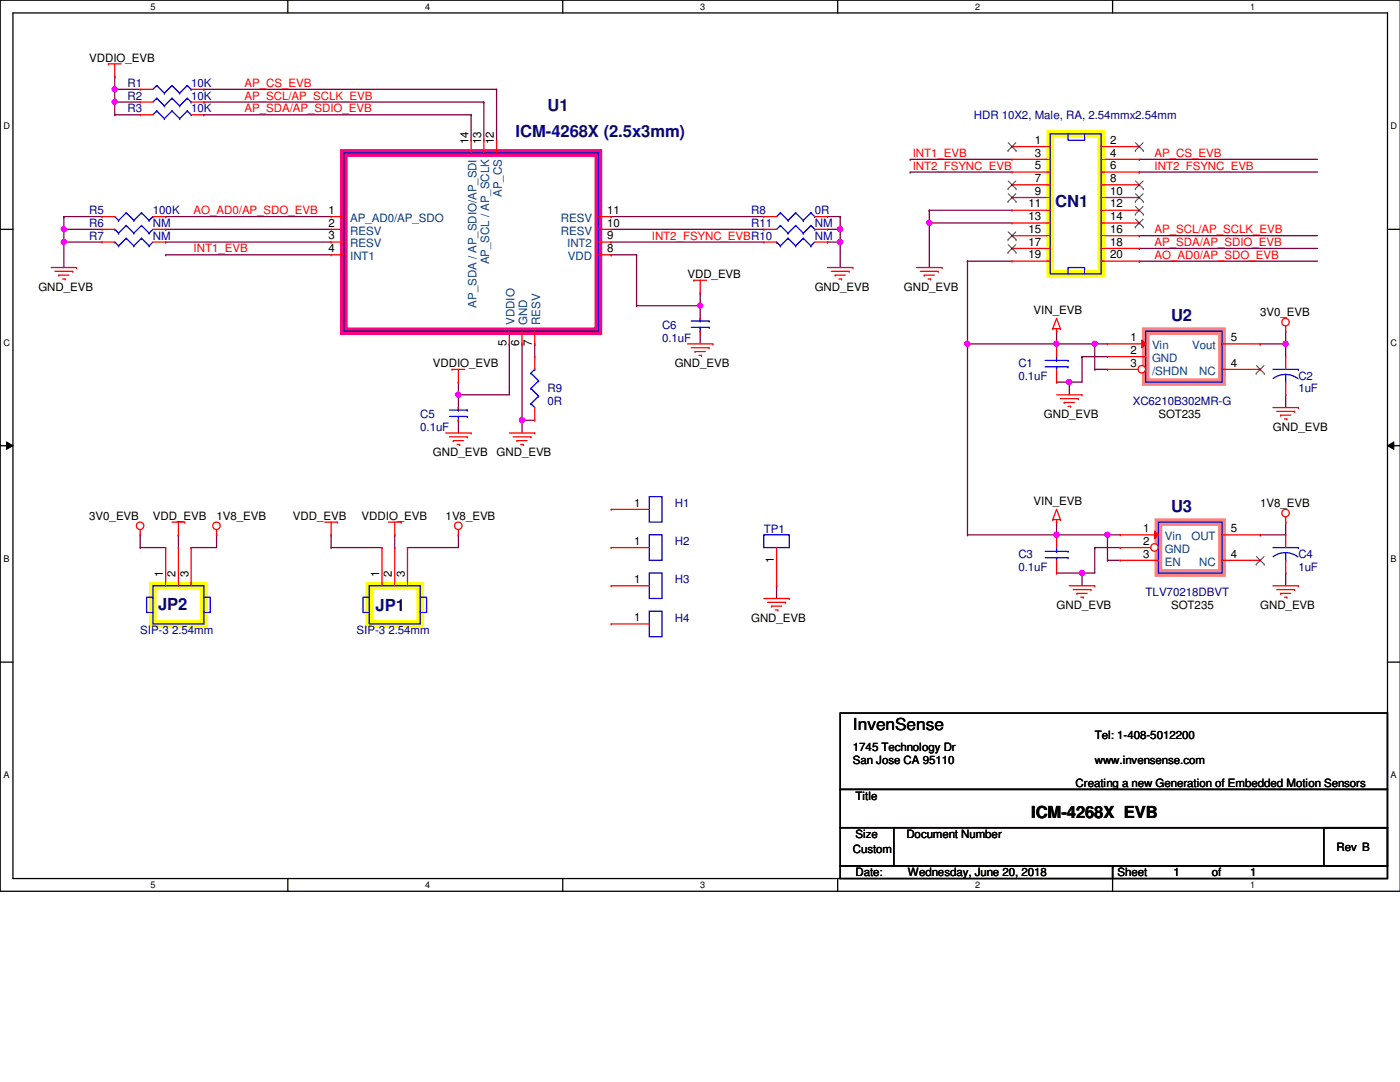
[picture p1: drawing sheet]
<svg xmlns="http://www.w3.org/2000/svg" width="279mm" height="216mm" viewBox="0 0 279 216" stroke-linecap="round" stroke-linejoin="round" font-family="sans-serif">
<path d="M0 0h279.4v177.8h-279.4zM2.6 2.6h274.3v172.7h-274.3z" fill="none" stroke="#000" stroke-width=".25"/>
<g fill="#fff">
<path d="M30 .3h1v2h-1z"/>
<path d="M30 175.6h1v1.9h-1z"/>
</g>
<path d="M57.4 0v2.6M57.4 175.3v2.5" fill="none" stroke="#000" stroke-width=".25"/>
<g fill="#fff">
<path d="M84.9 .3h1v2h-1z"/>
<path d="M84.9 175.6h1v1.9h-1z"/>
</g>
<path d="M112.3 0v2.6M112.3 175.3v2.5" fill="none" stroke="#000" stroke-width=".25"/>
<g fill="#fff">
<path d="M139.7 .3h1v2h-1z"/>
<path d="M139.7 175.6h1v1.9h-1z"/>
</g>
<path d="M167.2 0v2.6M167.2 175.3v2.5" fill="none" stroke="#000" stroke-width=".25"/>
<g fill="#fff">
<path d="M194.6 .3h1v2h-1z"/>
<path d="M194.6 175.6h1v1.9h-1z"/>
</g>
<path d="M222 0v2.6M222 175.3v2.5" fill="none" stroke="#000" stroke-width=".25"/>
<g fill="#fff">
<path d="M249.5 .3h.9v2h-.9z"/>
<path d="M249.5 175.6h.9v1.9h-.9z"/>
<path d="M.7 24.2h1.2v2h-1.2z"/>
<path d="M277.5 24.2h1.3v2h-1.3z"/>
<path d="M.7 67.4h1.2v1.9h-1.2z"/>
<path d="M277.5 67.4h1.3v1.9h-1.3z"/>
</g>
<path d="M0 45.8h2.6M276.9 45.8h2.5" fill="none" stroke="#000" stroke-width=".25"/>
<g fill="#fff">
<path d="M.7 110.5h1.2v2h-1.2z"/>
<path d="M277.5 110.5h1.2v2h-1.2z"/>
</g>
<path d="M0 88.9h2.6M276.9 88.9h2.5" fill="none" stroke="#000" stroke-width=".25"/>
<path d="M1.3 88.2l1.3 .7-1.3 .8zM276.9 88.9l1.3-.7v1.5z" fill="#000"/>
<path d="M1.3 88.2l1.3 .7-1.3 .8zM276.9 88.9l1.3-.7v1.5z" fill="none" stroke="#000" stroke-width=".2"/>
<g fill="#fff">
<path d="M.7 153.7h1.2v2h-1.2z"/>
<path d="M277.5 153.7h1.2v2h-1.2z"/>
</g>
<path d="M0 132.1h2.6M276.9 132.1h2.5" fill="none" stroke="#000" stroke-width=".25"/>
<path d="M228.6 66.1h15.3v10.1h-15.3zM231.2 104.2h12.7v10.1h-12.7z" fill="none" stroke="#ff8080" stroke-width="1.5"/>
<path d="M209.6 26.7h10.2v28h-10.2zM30.5 116.9h10.2v7.6h-10.2zM73.7 116.9h10.2v7.6h-10.2z" fill="none" stroke="#ff0" stroke-width="1.5"/>
<path d="M68.6 30.5h50.8v35.6h-50.8z" fill="none" stroke="#ff0080" stroke-width="1.5"/>
<path d="M210.9 114.3h.1M210.9 114.3h5" fill="none" stroke="#800040" stroke-width=".25"/>
<circle cx="215.9" cy="114.3" r=".49" fill="#f0f"/>
<circle cx="215.9" cy="114.3" r=".49" fill="none" stroke="#f0f" stroke-width=".25"/>
<g fill="none" stroke="#800040" stroke-width=".25">
<path d="M210.9 106.7h.1M210.9 106.7h12.7M215.9 114.3h.1M215.9 114.3v2.6M218.5 109.3h.1M218.5 109.3h5.1M218.5 109.3v5h-2.6M221 106.7h.1M221 111.8h.1M221 111.8h2.6M221 106.7v5.1M251.5 106.7h.1"/>
<path d="M256.6 104.2h.1M256.6 114.3h.1M256.6 104.2v2.5h-5.1M256.6 114.3v2.6"/>
</g>
<circle cx="221" cy="106.7" r=".49" fill="#f0f"/>
<circle cx="221" cy="106.7" r=".49" fill="none" stroke="#f0f" stroke-width=".25"/>
<circle cx="210.8" cy="106.7" r=".49" fill="#f0f"/>
<circle cx="210.8" cy="106.7" r=".49" fill="none" stroke="#f0f" stroke-width=".25"/>
<path d="M210.9 66.1h.1M210.9 76.2h.1M210.9 66.1v2.5M210.9 76.2h2.5" fill="none" stroke="#800040" stroke-width=".25"/>
<circle cx="213.4" cy="76.2" r=".49" fill="#f0f"/>
<circle cx="213.4" cy="76.2" r=".49" fill="none" stroke="#f0f" stroke-width=".25"/>
<path d="M218.5 68.6h.1M218.5 68.6h2.5M256.6 68.6h.1M256.6 68.6v2.6" fill="none" stroke="#800040" stroke-width=".25"/>
<circle cx="256.6" cy="68.6" r=".49" fill="#f0f"/>
<circle cx="256.6" cy="68.6" r=".49" fill="none" stroke="#f0f" stroke-width=".25"/>
<g fill="none" stroke="#800040" stroke-width=".25">
<path d="M210.9 68.6h.1M210.9 68.6h7.6M213.4 76.2h.1M213.4 76.2v2.6M215.9 71.2h.1M215.9 71.2h5.1M215.9 71.2v5h-2.5M218.5 73.7h.1M218.5 68.6h.1M218.5 73.7h2.5M218.5 68.6v5.1M251.5 68.6h.1"/>
<path d="M251.5 68.6h5.1M256.6 78.8h.1M256.6 78.8v2.5"/>
</g>
<circle cx="218.5" cy="68.6" r=".49" fill="#f0f"/>
<circle cx="218.5" cy="68.6" r=".49" fill="none" stroke="#f0f" stroke-width=".25"/>
<circle cx="210.8" cy="68.6" r=".49" fill="#f0f"/>
<circle cx="210.8" cy="68.6" r=".49" fill="none" stroke="#f0f" stroke-width=".25"/>
<path d="M181.7 31.8h.1M181.7 31.8h20.3M227.4 34.3h.1M227.4 34.3h35.5M185.5 44.5h.1M185.5 44.5h16.5M185.5 44.5v8.9M193.1 52.1h.1M193.1 52.1h8.9" fill="none" stroke="#800040" stroke-width=".25"/>
<circle cx="185.4" cy="44.5" r=".49" fill="#f0f"/>
<circle cx="185.4" cy="44.5" r=".49" fill="none" stroke="#f0f" stroke-width=".25"/>
<g fill="none" stroke="#800040" stroke-width=".25">
<path d="M227.4 31.8h.1M227.4 31.8h35.5M185.5 42h.1M185.5 42h16.5M185.5 42v2.5M193.1 52.1h.1M193.1 52.1v54.6M193.1 68.6h.1M193.1 68.6h17.8M28 106.7h.1M28 109.3h.1M28 109.3h5.1"/>
<path d="M28 106.7v2.6M35.6 106.7h.1M35.6 106.7v2.6M38.1 109.3h.1M43.2 106.7h.1M43.2 106.7v2.6h-5.1M155 116.9h.1M155 116.9v2.5"/>
</g>
<circle cx="193.1" cy="68.6" r=".49" fill="#f0f"/>
<circle cx="193.1" cy="68.6" r=".49" fill="none" stroke="#f0f" stroke-width=".25"/>
<g fill="none" stroke="#800040" stroke-width=".25">
<path d="M122 50.8h.1M122 50.8h5M165.1 48.3h.1M165.1 48.3h2.6M167.7 48.3h.1M167.7 48.3v5.1M227.4 52.1h.1M227.4 49.6h.1M227.4 47h.1M227.4 52.1h35.5M227.4 49.6h35.5M227.4 47h35.5"/>
<path d="M104.2 68.6h.1M104.2 68.6v17.8M106.7 68.6h.1M106.7 68.6v2.6M256.6 66.1h.1M256.6 66.1v2.5M104.2 83.9h.1M104.2 83.9h2.5M66.1 106.7h.1M66.1 109.3h.1M66.1 109.3h10.1M66.1 106.7v2.6"/>
<path d="M78.8 106.7h.1M78.8 106.7v2.6M81.3 109.3h.1M91.5 106.7h.1M91.5 106.7v2.6h-10.2M193.1 106.7h.1M210.9 104.2h.1M210.9 104.2v2.5h-17.8"/>
</g>
<circle cx="104.2" cy="83.8" r=".49" fill="#f0f"/>
<circle cx="104.2" cy="83.8" r=".49" fill="none" stroke="#f0f" stroke-width=".25"/>
<g fill="none" stroke="#800040" stroke-width=".25">
<path d="M22.9 17.8h.1M22.9 17.8h5.1M40.7 17.8h.1M40.7 17.8h58.4M99.1 17.8h.1M99.1 17.8v10.2M22.9 20.4h.1M22.9 20.4h5.1M22.9 20.4v2.5M40.7 22.9h.1M40.7 20.4h.1M40.7 22.9h53.3"/>
<path d="M40.7 20.4h55.9M94 22.9h.1M94 22.9v5.1M96.6 20.4h.1M96.6 20.4v7.6M122 43.2h.1M122 43.2h30.4M127 50.8h.1M127 50.8v10.2M101.6 68.6h.1M101.6 68.6v10.2"/>
</g>
<circle cx="22.9" cy="20.3" r=".49" fill="#f0f"/>
<circle cx="22.9" cy="20.3" r=".49" fill="none" stroke="#f0f" stroke-width=".25"/>
<path d="M22.9 15.3h.1M22.9 15.3v2.5M22.9 22.9h.1M22.9 22.9h5.1" fill="none" stroke="#800040" stroke-width=".25"/>
<circle cx="22.9" cy="17.8" r=".49" fill="#f0f"/>
<circle cx="22.9" cy="17.8" r=".49" fill="none" stroke="#f0f" stroke-width=".25"/>
<path d="M22.9 17.8h.1M22.9 17.8v2.6M122 48.3h.1M122 48.3h30.4M122 45.8h30.4M152.4 45.8h.1M127 61h.1M127 61h12.7M139.7 61h.1M139.7 66.1h.1M139.7 61v2.5M139.7 66.1v2.5" fill="none" stroke="#800040" stroke-width=".25"/>
<circle cx="139.7" cy="61" r=".49" fill="#f0f"/>
<circle cx="139.7" cy="61" r=".49" fill="none" stroke="#f0f" stroke-width=".25"/>
<path d="M139.7 58.5h.1M139.7 58.5v2.5M91.5 76.2h.1M91.5 78.8h.1M91.5 76.2v5.1M91.5 78.8h10.1M91.5 83.9h.1M91.5 83.9v2.5" fill="none" stroke="#800040" stroke-width=".25"/>
<circle cx="91.5" cy="78.8" r=".49" fill="#f0f"/>
<circle cx="91.5" cy="78.8" r=".49" fill="none" stroke="#f0f" stroke-width=".25"/>
<g fill="none" stroke="#800040" stroke-width=".25">
<path d="M12.7 48.3h.1M12.7 43.2h.1M12.7 45.8h.1M12.7 43.2v10.2M12.7 43.2h7.7M12.7 45.8h7.7M33.1 50.8h.1M33.1 45.8h.1M33.1 43.2h.1M33.1 48.3h.1M33.1 43.2h33M33.1 50.8h33"/>
<path d="M33.1 45.8h33M33.1 48.3h33"/>
</g>
<circle cx="12.7" cy="48.3" r=".49" fill="#f0f"/>
<circle cx="12.7" cy="48.3" r=".49" fill="none" stroke="#f0f" stroke-width=".25"/>
<circle cx="12.7" cy="45.7" r=".49" fill="#f0f"/>
<circle cx="12.7" cy="45.7" r=".49" fill="none" stroke="#f0f" stroke-width=".25"/>
<path d="M181.7 34.3h.1M181.7 34.3h20.3M12.7 48.3h.1M12.7 48.3h7.7M165.1 43.2h2.6M167.7 43.2h.1M167.7 45.8h.1M167.7 43.2v2.6" fill="none" stroke="#800040" stroke-width=".25"/>
<circle cx="167.7" cy="45.7" r=".49" fill="#f0f"/>
<circle cx="167.7" cy="45.7" r=".49" fill="none" stroke="#f0f" stroke-width=".25"/>
<path d="M165.1 45.8h2.6M167.7 45.8h.1M167.7 48.3h.1M167.7 45.8v2.5" fill="none" stroke="#800040" stroke-width=".25"/>
<circle cx="167.7" cy="48.3" r=".49" fill="#f0f"/>
<circle cx="167.7" cy="48.3" r=".49" fill="none" stroke="#f0f" stroke-width=".25"/>
<g fill="none" stroke="#f00" stroke-width=".25">
<path d="M21.6 12.7h.1M21.6 12.7h2.6M22.9 15.3h.1M22.9 12.7v2.6M94 28h.1M94 28v2.5M96.6 28h.1M96.6 28v2.5M99.1 28h.1M99.1 28v2.5M10.2 53.4h5.1M11 54.1h3.5"/>
<path d="M11.7 54.9h.1M11.7 54.9h2.1M12.5 55.7h.5M13 55.7h.1M14.5 54.1h.1M15.3 53.4h.1M66.1 43.2h.1M66.1 45.8h.1M66.1 48.3h.1M66.1 50.8h.1M66.1 43.2h2.5M66.1 45.8h2.5"/>
<path d="M66.1 48.3h2.5M66.1 50.8h2.5M119.4 43.2h2.6M119.4 45.8h2.6M119.4 48.3h2.6M119.4 50.8h2.6M122 50.8h.1M122 48.3h.1M122 45.8h.1M122 43.2h.1M138.5 55.9h.1M138.5 55.9h2.5"/>
<path d="M139.7 58.5h.1M139.7 55.9v2.6M165.1 53.4h5.1M165.9 54.1h3.6M166.7 54.9h.1M166.7 54.9h2M167.4 55.7h.5M167.9 55.7h.1M169.5 54.1h.1M170.2 53.4h.1M182.9 53.4h5.1M183.7 54.1h3.5"/>
<path d="M184.4 54.9h.1M184.4 54.9h2.1M185.2 55.7h.5M185.7 55.7h.1M187.2 54.1h.1M188 53.4h.1M90.2 73.7h.1M90.2 73.7h2.6M91.5 76.2h.1M91.5 73.7v2.5M101.6 68.6h.1M101.6 66.1v2.5"/>
<path d="M104.2 68.6h.1M104.2 66.1v2.5M106.7 68.6h.1M106.7 66.1v2.5M137.2 68.6h5.1M138 69.4h3.5M138.7 70.1h.1M138.7 70.1h2.1M139.5 70.9h.5M140 70.9h.1M141.5 69.4h.1M142.3 68.6h.1"/>
<path d="M210.1 65.6h.1M210.1 65.6h1.5M210.9 66.1h.1M210.9 63.5h.1M210.9 65.6v.5M210.9 63.5l-.8 2.1M210.9 63.5l.7 2.1M210.9 78.8h5M211.6 65.6h.1M211.6 79.5h3.6M215.2 79.5h.1M215.9 78.8h.1"/>
<path d="M256.6 66.1h.1M256.6 65.1v1M88.9 86.4h5.1M89.7 87.2h3.6M90.5 87.9h.1M90.5 87.9h2M91.2 88.7h.5M91.7 88.7h.1M93.3 87.2h.1M94 86.4h.1M101.6 86.4h5.1M102.4 87.2h3.6"/>
<path d="M103.2 87.9h.1M103.2 87.9h2M103.9 88.7h.5M104.4 88.7h.1M106 87.2h.1M106.7 86.4h.1M212.4 80.3h.1M212.4 80.3h2M213.1 81.1h.6M213.7 81.1h.1M254 81.3h5.1M254.8 82.1h3.6"/>
<path d="M255.6 82.8h.1M255.6 82.8h2M256.3 83.6h.5M256.8 83.6h.1M258.4 82.1h.1M259.1 81.3h.1M28 106.7h.1M28 105.7v1M34.3 104.2h2.6M35.6 106.7h.1M35.6 104.2v2.5M36.9 104.2h.1"/>
<path d="M43.2 106.7h.1M43.2 105.7v1M64.8 104.2h2.6M66.1 106.7h.1M66.1 104.2v2.5M67.4 104.2h.1M77.5 104.2h2.6M78.8 106.7h.1M78.8 104.2v2.5M80.1 104.2h.1M91.5 106.7h.1M91.5 105.7v1"/>
<path d="M152.4 119.4h5.1M157.5 119.4h.1M210.1 103.7h.1M210.1 103.7h1.5M210.9 104.2h.1M210.9 101.6h.1M210.9 103.7v.5M210.9 101.6l-.8 2.1M210.9 101.6l.7 2.1M211.6 103.7h.1M213.4 116.9h5.1M214.2 117.6h3.5"/>
<path d="M214.9 118.4h.1M214.9 118.4h2.1M215.7 119.2h.5M216.2 119.2h.1M217.7 117.6h.1M218.5 116.9h.1M254 116.9h5.1M254.8 117.6h3.6M255.6 118.4h.1M255.6 118.4h2M256.3 119.2h.5M256.6 104.2h.1"/>
<path d="M256.6 103.2v1M256.8 119.2h.1M258.4 117.6h.1M259.1 116.9h.1M153.2 120.2h3.6M154 120.9h.1M154 120.9h2M154.7 121.7h.5M155.2 121.7h.1M156.8 120.2h.1"/>
<circle cx="256.6" cy="64.3" r=".75"/>
<circle cx="28" cy="104.9" r=".75"/>
<circle cx="43.2" cy="104.9" r=".75"/>
<circle cx="91.5" cy="104.9" r=".75"/>
<circle cx="256.6" cy="102.4" r=".75"/>
</g>
<path d="M167.7 142.3h109.2v15.2h-109.2zM167.7 157.5h109.2v7.6h-109.2zM167.7 165.1h10.7v7.7h-10.7zM167.7 172.8h54.3v2.5h-54.3zM178.4 165.1h98.5v7.7h-98.5zM222 172.8h54.9v2.5h-54.9zM264.2 165.1h12.7v7.7h-12.7z" fill="none" stroke="#000" stroke-width=".25"/>
<path d="M68.6 30.5h50.8v35.6h-50.8zM231.2 104.2h12.7v10.1h-12.7z" fill="none" stroke="#00f" stroke-width=".25"/>
<path d="M230.4 106l.8 .7-.8 .8z" fill="#f00"/>
<path d="M223.6 106.7h.1M223.6 106.7h7.6M230.4 106l.8 .7-.8 .8zM243.9 106.7h7.6M251.5 106.7h.1" fill="none" stroke="#f00" stroke-width=".25"/>
<circle cx="230.4" cy="109.2" r=".75" fill="#fff"/>
<g fill="none" stroke="#f00" stroke-width=".25">
<path d="M20.4 45.8h.1M20.4 48.3h.1M20.4 45.8h2.5M20.4 48.3h2.5M30.5 45.8h2.6M30.5 48.3h2.6M33.1 45.8h.1M33.1 48.3h.1M152.4 43.2h.1M152.4 48.3h.1M152.4 45.8h.1M152.4 45.8h2.6"/>
<path d="M152.4 43.2h2.6M152.4 48.3h2.6M162.6 45.8h2.5M162.6 43.2h2.5M162.6 48.3h2.5M165.1 43.2h.1M165.1 48.3h.1M165.1 45.8h.1M223.6 109.3h.1M223.6 111.8h.1M223.6 109.3h6.1M223.6 111.8h7.6"/>
<path d="M243.9 111.8h7.6M251.5 111.8h.1M122 124.5h.1M122 124.5h7.6"/>
<circle cx="230.4" cy="109.2" r=".75"/>
</g>
<path d="M250.7 112.6h.1M250.7 111l1.6 1.6M252.3 111l-1.6 1.6M252.3 112.6h.1" fill="none" stroke="#804000" stroke-width=".2"/>
<g fill="none" stroke="#00f" stroke-width=".25">
<path d="M22.9 45.8h.1M22.9 48.3h.1M22.9 45.8l.8 .7M22.9 48.3l.8 .8M23.7 46.5h.1M23.7 49.1h.1M25.2 45h.1M25.2 47.5h.1M25.2 45l1.5 1.5M25.2 45l-1.5 1.5M25.2 47.5l1.5 1.6M25.2 47.5l-1.5 1.6"/>
<path d="M26.7 46.5h.1M26.7 49.1h.1M28.2 45h.1M28.2 47.5h.1M28.2 45l1.6 1.5M28.2 45l-1.5 1.5M28.2 47.5l1.6 1.6M28.2 47.5l-1.5 1.6M29.8 46.5h.1M29.8 49.1h.1M30.5 45.8l-.7 .7M30.5 48.3l-.7 .8"/>
<path d="M155 48.3h.1M155 48.3l.7 .8M155.7 42.5h.1M155.7 49.1h.1M155.7 45h.1M155.7 42.5l-.7 .7M155.7 42.5l1.6 1.5M155.7 45l-.7 .8M155.7 45l1.6 1.5M157.3 44h.1M157.3 47.5h.1M157.3 46.5h.1"/>
<path d="M157.3 47.5l1.5 1.6M157.3 47.5l-1.6 1.6M158.8 42.5h.1M158.8 49.1h.1M158.8 45h.1M158.8 42.5l-1.5 1.5M158.8 42.5l1.5 1.5M158.8 45l-1.5 1.5M158.8 45l1.5 1.5M160.3 44h.1M160.3 47.5h.1M160.3 46.5h.1"/>
<path d="M160.3 47.5l1.5 1.6M160.3 47.5l-1.5 1.6M161.8 42.5h.1M161.8 49.1h.1M161.8 45h.1M161.8 42.5l-1.5 1.5M161.8 42.5l.8 .7M161.8 45l-1.5 1.5M161.8 45l.8 .8M162.6 43.2h.1M162.6 45.8h.1M162.6 48.3l-.8 .8"/>
<path d="M228.6 66.1h15.3v10.1h-15.3zM129.6 122h2.5v5h-2.5z"/>
</g>
<path d="M227.9 67.9l.7 .7-.7 .8z" fill="#f00"/>
<path d="M221 68.6h.1M221 71.2h.1M221 68.6h7.6M221 71.2h7.6M227.9 67.9l.7 .7-.7 .8zM243.9 68.6h7.6M251.5 68.6h.1" fill="none" stroke="#f00" stroke-width=".25"/>
<circle cx="227.9" cy="73.7" r=".75" fill="#fff"/>
<g fill="none" stroke="#f00" stroke-width=".25">
<path d="M28 17.8h.1M28 17.8h2.5M38.1 17.8h2.6M40.7 17.8h.1M28 22.9h.1M28 20.4h.1M28 22.9h2.5M28 20.4h2.5M38.1 22.9h2.6M38.1 20.4h2.6M40.7 22.9h.1M40.7 20.4h.1"/>
<path d="M202 29.3h.1M202 31.8h.1M202 34.3h.1M202 36.9h.1M202 39.4h.1M202 29.3h7.6M202 31.8h7.6M202 34.3h7.6M202 36.9h7.6M202 39.4h7.6M219.8 29.3h7.6M219.8 31.8h7.6"/>
<path d="M219.8 34.3h7.6M219.8 36.9h7.6M219.8 39.4h7.6M227.4 29.3h.1M227.4 31.8h.1M227.4 34.3h.1M227.4 36.9h.1M227.4 39.4h.1M20.4 43.2h.1M20.4 43.2h2.5M30.5 43.2h2.6M33.1 43.2h.1"/>
<path d="M202 42h.1M202 44.5h.1M202 47h.1M202 49.6h.1M202 52.1h.1M202 42h7.6M202 44.5h7.6M202 47h7.6M202 49.6h7.6M202 52.1h7.6M219.8 42h7.6M219.8 44.5h7.6"/>
<path d="M219.8 47h7.6M219.8 49.6h7.6M219.8 52.1h7.6M227.4 42h.1M227.4 44.5h.1M227.4 47h.1M227.4 49.6h.1M227.4 52.1h.1M106.7 71.2h.1M106.7 71.2v2.5M139.7 63.5h.1M139.7 66.1h.1"/>
<path d="M210.9 76.2h.1M210.9 68.6h.1M210.9 68.6v2.6M210.9 73.7v2.5M221 73.7h.1M221 73.7h6.1M243.9 73.7h7.6M251.5 73.7h.1M256.6 71.2h.1M256.6 78.8h.1M256.6 71.2v2.5M256.6 76.2v2.6"/>
<path d="M91.5 81.3h.1M91.5 83.9h.1M106.7 83.9h.1M106.7 81.3v2.6M33.1 109.3h.1M33.1 109.3v7.6M35.6 109.3h.1M35.6 109.3v7.6M38.1 109.3h.1M38.1 109.3v7.6M76.2 109.3h.1M76.2 109.3v7.6"/>
<path d="M78.8 109.3h.1M78.8 109.3v7.6M81.3 109.3h.1M81.3 109.3v7.6M122 101.6h.1M122 109.3h.1M122 116.9h.1M122 101.6h7.6M122 109.3h7.6M122 116.9h7.6M155 116.9h.1M155 109.3v7.6"/>
<path d="M210.9 114.3h.1M210.9 106.7h.1M210.9 106.7v2.6M210.9 111.8v2.5M256.6 106.7h.1M256.6 114.3h.1M256.6 106.7v2.6M256.6 111.8v2.5"/>
<circle cx="227.9" cy="73.7" r=".75"/>
</g>
<g fill="none" stroke="#804000" stroke-width=".2">
<path d="M201.2 30.1h.1M201.2 37.7h.1M201.2 28.5l1.6 1.6M201.2 36.1l1.6 1.6M201.2 38.7l1.6 1.5M202.7 28.5l-1.5 1.6M202.7 36.1l-1.5 1.6M202.7 38.7l-1.5 1.5M202.8 30.1h.1M202.8 37.7h.1M226.6 30.1h.1M226.6 37.7h.1"/>
<path d="M226.6 28.5l1.6 1.6M226.6 36.1l1.6 1.6M226.6 38.7l1.6 1.5M228.1 28.5l-1.5 1.6M228.1 36.1l-1.5 1.6M228.1 38.7l-1.5 1.5M228.2 30.1h.1M228.2 37.7h.1M201.2 40.2h.1M201.2 47.8h.1M201.2 50.4h.1M201.2 46.3l1.6 1.5"/>
<path d="M201.2 48.8l1.6 1.6M202.7 46.3l-1.5 1.5M202.7 48.8l-1.5 1.6M202.8 40.2h.1M202.8 47.8h.1M202.8 50.4h.1M226.6 40.2h.1M226.6 42.8h.1M226.6 45.3h.1M226.6 41.2l1.6 1.6M226.6 43.7l1.6 1.6M228.1 41.2l-1.5 1.6"/>
<path d="M228.1 43.7l-1.5 1.6M228.2 40.2h.1M228.2 42.8h.1M228.2 45.3h.1M250.7 74.5h.1M250.7 72.9l1.6 1.6M252.3 72.9l-1.6 1.6M252.3 74.5h.1"/>
</g>
<g fill="none" stroke="#00f" stroke-width=".25">
<path d="M31.3 19.6h.1M31.3 17.1h.1M31.3 19.6l-.8 .8M31.3 19.6l1.5 1.5M31.3 17.1l-.8 .7M31.3 17.1l1.5 1.5M32.8 18.6h.1M34.3 19.6h.1M34.3 17.1h.1M34.3 19.6l-1.5 1.5M34.3 19.6l1.6 1.5M34.3 17.1l-1.5 1.5"/>
<path d="M34.3 17.1l1.6 1.5M35.9 18.6h.1M37.4 19.6h.1M37.4 17.1h.1M37.4 19.6l-1.5 1.5M37.4 19.6l.7 .8M37.4 17.1l-1.5 1.5M37.4 17.1l.7 .7M38.1 17.8h.1M31.3 22.1h.1M31.3 22.1l-.8 .8M31.3 22.1l1.5 1.6"/>
<path d="M32.8 23.7h.1M32.8 21.1h.1M34.3 22.1h.1M34.3 22.1l-1.5 1.6M34.3 22.1l1.6 1.6M35.9 23.7h.1M35.9 21.1h.1M37.4 22.1h.1M37.4 22.1l-1.5 1.6M37.4 22.1l.7 .8M38.1 22.9h.1M38.1 20.4h.1"/>
<path d="M209.6 26.7h10.2v28h-10.2zM213.1 26.7v1.3h3.4v-1.3M22.9 43.2l.8 .8M23.7 44h.1M25.2 42.5h.1M25.2 42.5l-1.5 1.5M25.2 42.5l1.5 1.5M26.7 44h.1M28.2 42.5h.1M28.2 42.5l-1.5 1.5M28.2 42.5l1.6 1.5M29.8 44h.1"/>
<path d="M30.5 43.2h.1M30.5 43.2l-.7 .8M213.1 54.7v-1.3h3.4v1.3M106 77.5h.1M106 74.5h.1M106 77.5l1.5 1.5M106 74.5l1.5 1.5M106.7 73.7h.1M106.7 73.7l-.7 .8M107.5 79h.1M107.5 76h.1M107.5 79l-1.5 1.6"/>
<path d="M107.5 76l-1.5 1.5M138 65.3h3.5M138 64.1h3.5M139.7 64.1h.1M139.7 65.3h.1M139.7 63.5v.6M139.7 65.3v.8M141.5 65.3h.1M141.5 64.1h.1M208.6 71.9h4.5M208.6 73.2h4.5M210.9 73.2h.1"/>
<path d="M210.9 71.9h.1M210.9 71.2v.7M210.9 73.2v.5M213.1 71.9h.1M213.1 73.2h.1M254 73.7h5.1M256.6 76.2h.1M256.6 74.7l1 .2 1.4 .7M256.6 74.7l-1.6 .3-.9 .5M256.6 74.7v1.5M259.1 73.7h.1M89.7 83.1h3.6"/>
<path d="M89.7 81.8h3.6M91.5 81.8h.1M91.5 83.1h.1M91.5 81.3v.5M91.5 83.1v.8M93.3 83.1h.1M93.3 81.8h.1M106 80.6h.1M106 80.6l.7 .7M129.6 99.1h2.5v5.1h-2.5zM30.5 116.9h10.2v7.6h-10.2zM30.5 119.4v-.2h-1.2v3h1.2"/>
<path d="M40.7 119.2h1.3v3h-1.3v-.2M73.7 116.9h10.2v7.6h-10.2zM73.7 119.4v-.2h-1.3v3h1.3M83.9 119.2h1.2v3h-1.2v-.2M129.6 106.7h2.5v5.1h-2.5zM129.6 114.3h2.5v5.1h-2.5zM152.4 106.7h5.1v2.6h-5.1zM208.6 110h4.5M208.6 111.3h4.5M210.9 111.3h.1M210.9 110h.1M210.9 109.3v.7"/>
<path d="M210.9 111.3v.5M213.1 110h.1M213.1 111.3h.1M254 109.3h5.1M256.6 111.8h.1M256.6 110.3l1 .1 1.4 .7M256.6 110.3l-1.6 .3-.9 .5M256.6 110.3v1.5M259.1 109.3h.1"/>
</g>
<circle cx="215.9" cy="114.3" r=".49" fill="#f0f"/>
<circle cx="215.9" cy="114.3" r=".49" fill="none" stroke="#f0f" stroke-width=".25"/>
<circle cx="221" cy="106.7" r=".49" fill="#f0f"/>
<circle cx="221" cy="106.7" r=".49" fill="none" stroke="#f0f" stroke-width=".25"/>
<circle cx="210.8" cy="106.7" r=".49" fill="#f0f"/>
<circle cx="210.8" cy="106.7" r=".49" fill="none" stroke="#f0f" stroke-width=".25"/>
<circle cx="213.4" cy="76.2" r=".49" fill="#f0f"/>
<circle cx="213.4" cy="76.2" r=".49" fill="none" stroke="#f0f" stroke-width=".25"/>
<circle cx="256.6" cy="68.6" r=".49" fill="#f0f"/>
<circle cx="256.6" cy="68.6" r=".49" fill="none" stroke="#f0f" stroke-width=".25"/>
<circle cx="218.5" cy="68.6" r=".49" fill="#f0f"/>
<circle cx="218.5" cy="68.6" r=".49" fill="none" stroke="#f0f" stroke-width=".25"/>
<circle cx="210.8" cy="68.6" r=".49" fill="#f0f"/>
<circle cx="210.8" cy="68.6" r=".49" fill="none" stroke="#f0f" stroke-width=".25"/>
<circle cx="185.4" cy="44.5" r=".49" fill="#f0f"/>
<circle cx="185.4" cy="44.5" r=".49" fill="none" stroke="#f0f" stroke-width=".25"/>
<circle cx="193.1" cy="68.6" r=".49" fill="#f0f"/>
<circle cx="193.1" cy="68.6" r=".49" fill="none" stroke="#f0f" stroke-width=".25"/>
<circle cx="104.2" cy="83.8" r=".49" fill="#f0f"/>
<circle cx="104.2" cy="83.8" r=".49" fill="none" stroke="#f0f" stroke-width=".25"/>
<circle cx="22.9" cy="20.3" r=".49" fill="#f0f"/>
<circle cx="22.9" cy="20.3" r=".49" fill="none" stroke="#f0f" stroke-width=".25"/>
<circle cx="22.9" cy="17.8" r=".49" fill="#f0f"/>
<circle cx="22.9" cy="17.8" r=".49" fill="none" stroke="#f0f" stroke-width=".25"/>
<circle cx="139.7" cy="61" r=".49" fill="#f0f"/>
<circle cx="139.7" cy="61" r=".49" fill="none" stroke="#f0f" stroke-width=".25"/>
<circle cx="91.5" cy="78.8" r=".49" fill="#f0f"/>
<circle cx="91.5" cy="78.8" r=".49" fill="none" stroke="#f0f" stroke-width=".25"/>
<circle cx="12.7" cy="48.3" r=".49" fill="#f0f"/>
<circle cx="12.7" cy="48.3" r=".49" fill="none" stroke="#f0f" stroke-width=".25"/>
<circle cx="12.7" cy="45.7" r=".49" fill="#f0f"/>
<circle cx="12.7" cy="45.7" r=".49" fill="none" stroke="#f0f" stroke-width=".25"/>
<circle cx="167.7" cy="45.7" r=".49" fill="#f0f"/>
<circle cx="167.7" cy="45.7" r=".49" fill="none" stroke="#f0f" stroke-width=".25"/>
<circle cx="167.7" cy="48.3" r=".49" fill="#f0f"/>
<circle cx="167.7" cy="48.3" r=".49" fill="none" stroke="#f0f" stroke-width=".25"/>
<g font-size="3.3" fill="#000080">
<text x="109.3" y="22.2">U1</text>
<text x="102.9" y="27.3">ICM-4268X (2.5x3mm)</text>
<text x="210.6" y="41.2">CN1</text>
<text x="233.7" y="64.1">U2</text>
<text x="233.7" y="102.2">U3</text>
<text x="31.5" y="121.8">JP2</text>
<text x="75" y="122">JP1</text>
</g>
<g font-size="3.3">
<text x="170.2" y="145.8">InvenSense</text>
<text x="205.8" y="163.2">ICM-4268X EVB</text>
</g>
<g font-size="2.3">
<text x="17.8" y="12.3">VDDIO_EVB</text>
<text x="93.5" y="28.7" transform="rotate(-90 93.5 28.7)">14</text>
<text x="96" y="28.7" transform="rotate(-90 96 28.7)">13</text>
<text x="98.6" y="28.7" transform="rotate(-90 98.6 28.7)">12</text>
<text x="206.5" y="28.7">1</text>
<text x="221.5" y="28.7">2</text>
<text x="206.5" y="31.2">3</text>
<text x="206.5" y="33.8">5</text>
<text x="221.5" y="31.2">4</text>
<text x="221.5" y="33.8">6</text>
<text x="205.3" y="41.4">11</text>
<text x="206.5" y="36.3">7</text>
<text x="206.5" y="38.9">9</text>
<text x="221.5" y="36.3">8</text>
<text x="221.5" y="38.9">10</text>
<text x="221.5" y="41.4">12</text>
<text x="65.6" y="42.7">1</text>
<text x="65.6" y="45.2">2</text>
<text x="65.6" y="47.8">3</text>
<text x="121.2" y="47.8">9</text>
<text x="121.2" y="45.2">10</text>
<text x="121.2" y="42.7">11</text>
<text x="205.3" y="43.9">13</text>
<text x="205.3" y="46.5">15</text>
<text x="221.5" y="43.9">14</text>
<text x="221.5" y="46.5">16</text>
<text x="65.6" y="50.3">4</text>
<text x="121.2" y="50.3">8</text>
<text x="205.3" y="49">17</text>
<text x="205.3" y="51.6">19</text>
<text x="221.5" y="49">18</text>
<text x="221.5" y="51.6">20</text>
<text x="7.7" y="58">GND_EVB</text>
<text x="137.2" y="55.5">VDD_EVB</text>
<text x="162.6" y="58">GND_EVB</text>
<text x="180.4" y="58">GND_EVB</text>
<text x="206.3" y="62.6">VIN_EVB</text>
<text x="251.5" y="63.1">3V0_EVB</text>
<text x="101.1" y="69.1" transform="rotate(-90 101.1 69.1)">5</text>
<text x="103.6" y="69.1" transform="rotate(-90 103.6 69.1)">6</text>
<text x="106.2" y="69.1" transform="rotate(-90 106.2 69.1)">7</text>
<text x="225.6" y="68.1">1</text>
<text x="225.6" y="70.6">2</text>
<text x="245.7" y="68.1">5</text>
<text x="86.4" y="73.2">VDDIO_EVB</text>
<text x="134.7" y="73.2">GND_EVB</text>
<text x="225.6" y="73.2">3</text>
<text x="245.7" y="73.2">4</text>
<text x="208.3" y="83.4">GND_EVB</text>
<text x="231.2" y="83.4">SOT235</text>
<text x="254" y="85.9">GND_EVB</text>
<text x="86.4" y="91">GND_EVB</text>
<text x="99.1" y="91">GND_EVB</text>
<text x="126.5" y="101.1">1</text>
<text x="206.3" y="100.7">VIN_EVB</text>
<text x="251.5" y="101.2">1V8_EVB</text>
<text x="17.8" y="103.7">3V0_EVB</text>
<text x="30.5" y="103.7">VDD_EVB</text>
<text x="43.2" y="103.7">1V8_EVB</text>
<text x="58.5" y="103.7">VDD_EVB</text>
<text x="72.2" y="103.7">VDDIO_EVB</text>
<text x="88.9" y="103.7">1V8_EVB</text>
<text x="228.1" y="106.2">1</text>
<text x="245.7" y="106.2">5</text>
<text x="126.5" y="108.7">1</text>
<text x="154.4" y="112.3" transform="rotate(-90 154.4 112.3)">1</text>
<text x="228.1" y="108.7">2</text>
<text x="228.1" y="111.3">3</text>
<text x="245.7" y="111.3">4</text>
<text x="32.5" y="115.1" transform="rotate(-90 32.5 115.1)">1</text>
<text x="35.1" y="115.1" transform="rotate(-90 35.1 115.1)">2</text>
<text x="37.6" y="115.1" transform="rotate(-90 37.6 115.1)">3</text>
<text x="75.7" y="115.1" transform="rotate(-90 75.7 115.1)">1</text>
<text x="78.2" y="115.1" transform="rotate(-90 78.2 115.1)">2</text>
<text x="80.8" y="115.1" transform="rotate(-90 80.8 115.1)">3</text>
<text x="126.5" y="116.3">1</text>
<text x="126.5" y="124">1</text>
<text x="149.9" y="124">GND_EVB</text>
<text x="210.9" y="121.5">GND_EVB</text>
<text x="233.7" y="121.5">SOT235</text>
<text x="251.5" y="121.5">GND_EVB</text>
<text x="170.2" y="149.9">1745 Technology Dr</text>
<text x="218.5" y="147.4">Tel: 1-408-5012200</text>
<text x="170.2" y="152.5">San Jose CA 95110</text>
<text x="218.5" y="152.5">www.invensense.com</text>
<text x="170.7" y="159.6">Title</text>
<text x="214.7" y="157.1">Creating a new Generation of Embedded Motion Sensors</text>
<text x="170.7" y="167.2">Size</text>
<text x="180.9" y="167.2">Document Number</text>
<text x="170.2" y="170.3">Custom</text>
<text x="266.7" y="169.8">Rev B</text>
<text x="170.7" y="174.8">Date:</text>
<text x="181.1" y="174.8">Wednesday, June 20, 2018</text>
<text x="223.1" y="174.8">Sheet</text>
<text x="234.2" y="174.8">1</text>
<text x="241.9" y="174.8">of</text>
<text x="249.5" y="174.8">1</text>
</g>
<g font-size="2.3" fill="#000080">
<text x="25.4" y="17.4">R1</text>
<text x="38.1" y="17.4">10K</text>
<text x="25.4" y="22.4">R3</text>
<text x="25.4" y="19.9">R2</text>
<text x="38.1" y="22.4">10K</text>
<text x="38.1" y="19.9">10K</text>
<text x="194.4" y="23.7">HDR 10X2, Male, RA, 2.54mmx2.54mm</text>
<text x="17.8" y="45.3">R6</text>
<text x="17.8" y="47.8">R7</text>
<text x="17.8" y="42.8">R5</text>
<text x="30.5" y="45.3">NM</text>
<text x="30.5" y="47.8">NM</text>
<text x="30.5" y="42.8">100K</text>
<text x="149.9" y="42.8">R8</text>
<text x="149.9" y="45.3">R11</text>
<text x="162.6" y="42.8">0R</text>
<text x="162.6" y="47.8">NM</text>
<text x="162.6" y="45.3">NM</text>
<text x="132.1" y="65.6">C6</text>
<text x="132.1" y="68.2">0.1uF</text>
<text x="203.2" y="75.8">0.1uF</text>
<text x="203.2" y="73.2">C1</text>
<text x="259.1" y="75.8">C2</text>
<text x="83.9" y="83.4">C5</text>
<text x="109.3" y="78.3">R9</text>
<text x="109.3" y="80.9">0R</text>
<text x="226.1" y="80.9">XC6210B302MR-G</text>
<text x="259.1" y="78.3">1uF</text>
<text x="83.9" y="85.9">0.1uF</text>
<text x="134.7" y="101.2">H1</text>
<text x="152.4" y="106.3">TP1</text>
<text x="134.7" y="108.8">H2</text>
<text x="203.2" y="113.9">0.1uF</text>
<text x="203.2" y="111.3">C3</text>
<text x="259.1" y="113.9">1uF</text>
<text x="259.1" y="111.3">C4</text>
<text x="134.7" y="116.4">H3</text>
<text x="228.6" y="119">TLV70218DBVT</text>
<text x="134.7" y="124">H4</text>
<text x="28" y="126.6">SIP-3 2.54mm</text>
<text x="71.2" y="126.6">SIP-3 2.54mm</text>
</g>
<g font-size="2.3" fill="#f00">
<text x="48.8" y="17.3">AP_CS_EVB</text>
<text x="48.8" y="22.4">AP_SDA/AP_SDIO_EVB</text>
<text x="48.8" y="19.9">AP_SCL/AP_SCLK_EVB</text>
<text x="182.2" y="31.3">INT1_EVB</text>
<text x="182.2" y="33.8">INT2_FSYNC_EVB</text>
<text x="230.4" y="33.8">INT2_FSYNC_EVB</text>
<text x="230.4" y="31.3">AP_CS_EVB</text>
<text x="38.7" y="42.7">AO_AD0/AP_SDO_EVB</text>
<text x="130.1" y="47.8">INT2_FSYNC_EVBR10</text>
<text x="230.4" y="46.5">AP_SCL/AP_SCLK_EVB</text>
<text x="38.7" y="50.3">INT1_EVB</text>
<text x="230.4" y="51.6">AO_AD0/AP_SDO_EVB</text>
<text x="230.4" y="49.1">AP_SDA/AP_SDIO_EVB</text>
</g>
<g font-size="2.3" fill="#004080">
<text x="100.2" y="39.3" transform="rotate(-90 100.2 39.3)">AP_CS</text>
<text x="69.9" y="44.3">AP_AD0/AP_SDO</text>
<text x="69.9" y="46.8">RESV</text>
<text x="111.9" y="46.8">RESV</text>
<text x="111.9" y="44.3">RESV</text>
<text x="69.9" y="49.4">RESV</text>
<text x="69.9" y="51.9">INT1</text>
<text x="97.6" y="52.7" transform="rotate(-90 97.6 52.7)">AP_SCL / AP_SCLK</text>
<text x="113.2" y="49.4">INT2</text>
<text x="113.3" y="51.9">VDD</text>
<text x="95.1" y="61.4" transform="rotate(-90 95.1 61.4)">AP_SDA / AP_SDIO/AP_SDI</text>
<text x="102.7" y="64.8" transform="rotate(-90 102.7 64.8)">VDDIO</text>
<text x="105.2" y="64.8" transform="rotate(-90 105.2 64.8)">GND</text>
<text x="107.8" y="64.8" transform="rotate(-90 107.8 64.8)">RESV</text>
<text x="229.9" y="69.7">Vin</text>
<text x="238" y="69.7">Vout</text>
<text x="229.9" y="72.2">GND</text>
<text x="229.9" y="74.8">/SHDN</text>
<text x="239.3" y="74.8">NC</text>
<text x="232.5" y="107.8">Vin</text>
<text x="237.8" y="107.8">OUT</text>
<text x="232.5" y="110.3">GND</text>
<text x="232.5" y="112.9">EN</text>
<text x="239.3" y="112.9">NC</text>
</g>
<g font-size="1.8">
<text x="30" y="1.9">5</text>
<text x="84.9" y="1.9">4</text>
<text x="139.7" y="1.9">3</text>
<text x="194.6" y="1.9">2</text>
<text x="249.5" y="1.9">1</text>
<text x=".7" y="25.8">D</text>
<text x="277.5" y="25.8">D</text>
<text x=".7" y="69">C</text>
<text x="277.5" y="69">C</text>
<text x=".7" y="112.1">B</text>
<text x="277.5" y="112.1">B</text>
<text x=".7" y="155.3">A</text>
<text x="277.5" y="155.3">A</text>
<text x="30" y="177.2">5</text>
<text x="84.9" y="177.2">4</text>
<text x="139.7" y="177.2">3</text>
<text x="194.6" y="177.2">2</text>
<text x="249.5" y="177.2">1</text>
</g>
</svg>
